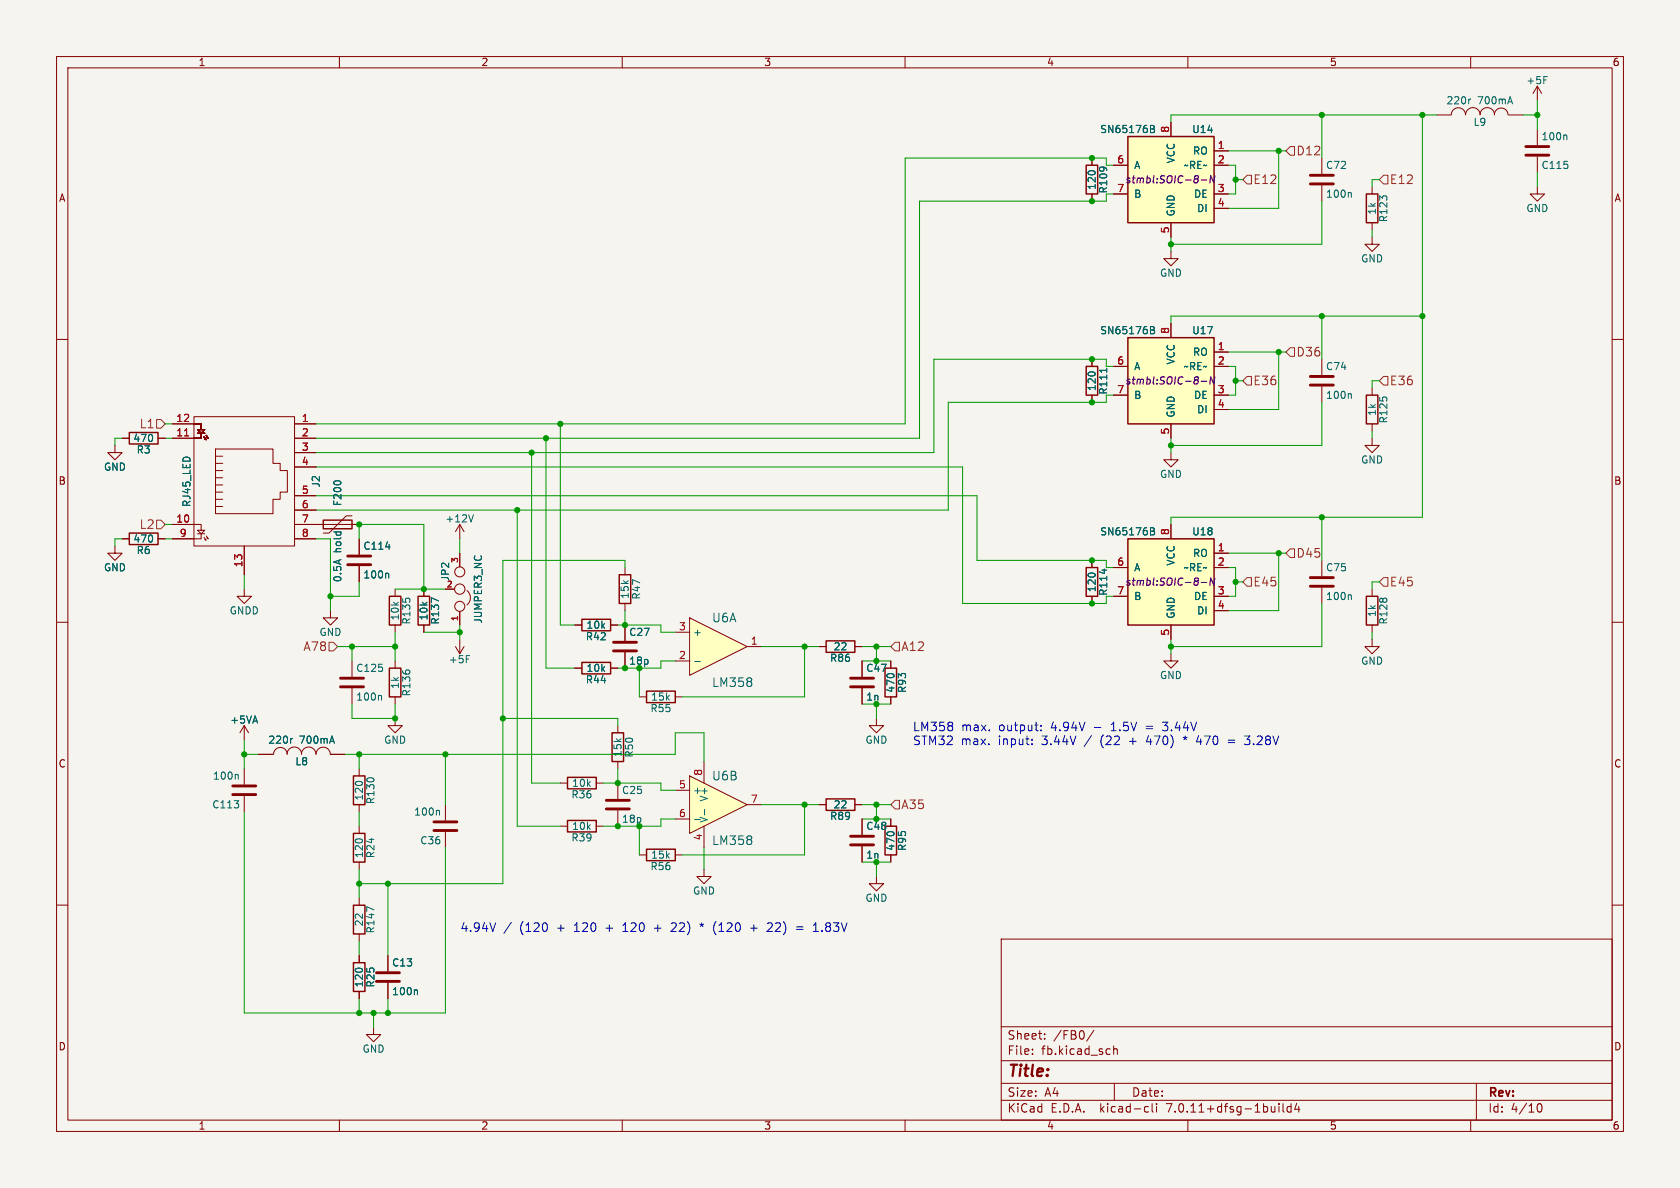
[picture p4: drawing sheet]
<svg xmlns="http://www.w3.org/2000/svg" width="297mm" height="210mm" viewBox="0 0 297 210" stroke-linecap="round" stroke-linejoin="round" font-family="sans-serif">
<path d="M0 0h297v210h-297z" fill="#f5f4ef" stroke="#f5f4ef" stroke-width=".18"/>
<g fill="none" stroke="#840000" stroke-width=".18">
<path d="M10 10h277v190h-277zM12 12h273v186h-273zM60 10v2M110 10v2M160 10v2M210 10v2M260 10v2M196.8 29.2h2.6M196.8 34.3h2.6M207 21.6v2.5M207 39.4v2.5M214.6 26.7h2.6"/>
<path d="M214.6 29.2h2.6M214.6 34.3h2.6M214.6 36.8h2.6M10 60h2M285 60h2M233.7 63.5v2.8M233.7 68.3v2.8M207 80v1.3h1.3l-1.3 1.3-1.3-1.3h1.3M10 110h2M62.2 116.8v2.8M69.8 104.1v1.3M69.8 110.5v1.3"/>
<path d="M69.8 116.8v1.3M74.9 104.1v1.3M74.9 110.5v1.3M101.6 118.1h1.3M101.6 110.5h1.3M107.9 118.1h1.3M107.9 110.5h1.3M110.5 110.5v2.8M110.5 115.3v2.8M157.5 116.8v1.3M285 110h2M62.2 121.7v2.8"/>
<path d="M69.8 123.2v1.3M113 123.2h1.3M119.4 123.2h1.2M154.9 127v1.3h1.3l-1.3 1.2-1.2-1.2h1.2M157.5 123.2v1.3M10 160h2M113 151.1h1.3M119.4 151.1h1.2M124.5 153.7v1.2h1.2l-1.2 1.3-1.3-1.3h1.3M144.8 142.2h1.2M151.1 142.2h1.3M154.9 154.9v1.3h1.3l-1.3 1.3-1.2-1.3h1.2"/>
<path d="M285 160h2M177 166h108v32h-108zM60 198v2M110 198v2M160 198v2M177 194.5h108M177 191.5h108M177 187.5h108M177 181.5h108M182.5 186.3v.1M182.5 185.5v.1M184.7 183.6v.1"/>
<path d="M184.7 182.8v.1M193.4 182.1l-1.3 2M196.9 184.9v1.5M196.9 185.5l.2-.1 .4 .1v.9M197 191.5v3M202.6 195.6l.4 .1M203 196.5l-.4 .1M203.7 195.1v1.3l.2 .2M204.5 195.1v.1M204.5 195.6v1M210 198v2M226.1 195.1v.1"/>
<path d="M226.1 195.6v1M226.8 195.1v1.3l.2 .2M228.2 195.7l-.4-.1-.3 .3v.4l.2 .2h.5M228.2 195.1v1.5M229.2 195l-.3 1.1h.9M229.6 195.6v1M260 198v2M261 191.5v6.5M271.7 195.7l.2-.5 .2-.1a.8 .8 0 0 1 .5 .7 .8 .8 0 0 1-.5 .8l-.2-.1-.2-.5"/>
</g>
<path d="M199.4 24.1h15.2v15.3h-15.2zM68.8 118.1h2.1v5.1h-2.1zM68.8 105.4h2.1v5.1h-2.1zM73.9 105.4h2v5.1h-2zM102.9 117.1h5v2h-5zM102.9 109.5h5v2h-5zM156.5 118.1h2v5.1h-2zM114.3 122.2h5.1v2h-5.1zM114.3 150.1h5.1v2h-5.1zM146 141.2h5.1v2.1h-5.1z" fill="none" stroke="#840000" stroke-width=".25"/>
<path d="M231.6 68.1h4.1M231.6 66.5h4.1M60.2 119.9h4.1M108.5 115.1h4M108.5 113.5h4M60.2 121.4h4.1" fill="none" stroke="#840000" stroke-width=".51"/>
<path d="M203.4 22.2l.6 .1 .1 .2-.3 .3M203.4 22.8h.4M203.8 22.8l.3 .2v.3l-.7 .1M238.7 69.6l.2 .2v.6M77.5 106.2l-1.2-.5v.8M67.3 122.9l.2 .2v.7" fill="none" stroke="#006464" stroke-width=".18"/>
<path d="M199.4 24.1h15.2v15.3h-15.2z" fill="#ffffc2" stroke="#ffffc2" stroke-width=".18"/>
<path d="M212.4 31.8h.9M214.8 31.1l-.2 1.2-.6-1.2-.1 1.2" fill="none" stroke="#840084" stroke-width=".18"/>
<path d="M121.9 137.2l10.2 5-10.2 5.1z" fill="#ffffc2"/>
<g fill="none" stroke="#840000" stroke-width=".18">
<path d="M193 27.9v1.3M193 34.3v1.3M271.8 22.9v2.8M271.8 27.7v2.8M207 57.2v2.5M20.3 78.7v1.3h1.3l-1.3 1.3-1.3-1.3h1.3M21.6 77.5h1.3M27.9 77.5h1.3M30.5 74.9h5.1v.5M34.3 73.7h17.8v22.8h-17.8zM34.9 76.6h1.3h-.6v.6M35.6 77v.5h-5.1"/>
<path d="M35.6 75.3v.6h-.7l.7 .7 .6-.7h-.6M36.1 77.2l.3 .5-.2-.1M36.4 77l.4 .5-.2-.2M38.1 79.4h10.2v2.5h1.2v1.3h1.3v3.8h-1.3v1.3h-1.2v2.5h-10.2zM52.1 74.9h3.8M52.1 77.5h3.8M196.8 64.8h2.6M196.8 69.9h2.6M207 74.9v2.6M214.6 62.2h2.6M214.6 64.8h2.6M214.6 69.9h2.6"/>
<path d="M214.6 72.4h2.6M20.3 96.5v1.3h1.3l-1.3 1.3-1.3-1.3h1.3M21.6 95.3h1.3M27.9 95.3h1.3M30.5 92.7h5.1v1M34.9 93.7h1.3l-.6 .7zM34.9 94.4h1.3M35.6 94.4v.9h-5.1M36.1 95l.3 .5-.2-.1M36.4 94.7l.4 .6-.2-.2M38.1 80.6h1.3M38.1 81.9h1.3"/>
<path d="M38.1 83.2h1.3M38.1 84.5h1.3M38.1 85.7h1.3M38.1 87h1.3M38.1 88.3h1.3M38.1 89.5h1.3M43.2 96.5v5.1M52.1 92.7h3.8M52.1 80h3.8M52.1 82.6h3.8M52.1 87.6h3.8M52.1 90.2h3.8"/>
<path d="M52.1 95.3h3.8M207 92.7v2.6M214.6 97.8h2.6M233.7 99.1v2.8M43.2 104.1v1.3h1.2l-1.2 1.3-1.3-1.3h1.3M58.4 108v1.2h1.3l-1.3 1.3-1.3-1.3h1.3M144.8 114.3h1.2M151.1 114.3h1.3M152.4 116.8v2.8M196.8 100.3h2.6M196.8 105.4h2.6M207 115.6v1.2h1.3l-1.3 1.3-1.3-1.3h1.3"/>
<path d="M207 110.5v2.5M214.6 100.3h2.6M214.6 105.4h2.6M214.6 108h2.6M233.7 103.9v2.8M242.6 113v1.3h1.2l-1.2 1.3-1.3-1.3h1.3M242.6 104.1v1.3M242.6 110.5v1.3M119.4 139.7h2.5M121.9 137.2l10.2 5-10.2 5.1zM124.5 134.6v3.8M152.4 121.7v2.8"/>
<path d="M63.5 158.8v1.2M119.4 144.8h2.5M124.5 146.1v3.8M132.1 142.2h2.5M152.4 144.8v2.8M152.4 149.6v2.8M157.5 144.8v1.3M157.5 151.1v1.3M63.5 165.1v1.3M63.5 168.9v1.3M63.5 175.3v1.2M68.6 168.9v2.8"/>
<path d="M68.6 173.7v2.8M66 181.6v1.3h1.3l-1.3 1.3-1.2-1.3h1.2"/>
</g>
<path d="M276.8 23.9l.2 .1v.7M203.4 57.7l.6 .2 .1 .2-.3 .2M203.4 58.3h.4M203.8 58.3l.3 .3v.3l-.7 .1M203.4 93.3l.6 .1 .1 .3-.3 .2M203.4 93.9h.4M203.8 93.9l.3 .2v.3l-.7 .2M238.7 105.1l.2 .2v.7M122.8 144.9h1M124.6 143.1v1M66.1 160.8l-1.3-.5v.8M73.6 175l.2 .2v.6" fill="none" stroke="#006464" stroke-width=".18"/>
<g fill="#ffffc2" stroke="#ffffc2" stroke-width=".18">
<path d="M199.4 59.7h15.2v15.2h-15.2z"/>
<path d="M199.4 95.3h15.2v15.2h-15.2z"/>
</g>
<path d="M192 29.2h2.1v5.1h-2.1zM199.4 59.7h15.2v15.2h-15.2zM22.9 76.5h5v2h-5zM22.9 94.2h5v2.1h-5zM199.4 95.3h15.2v15.2h-15.2zM146 113.3h5.1v2h-5.1zM241.6 105.4h2v5.1h-2zM156.5 146.1h2v5h-2zM62.5 160h2v5.1h-2zM62.5 170.2h2v5.1h-2z" fill="none" stroke="#840000" stroke-width=".25"/>
<path d="M212.4 67.4h.9M214.8 66.6l-.2 1.3-.6-1.3-.1 1.3M212.4 103h.9M214.8 102.2l-.2 1.2-.6-1.2-.1 1.2" fill="none" stroke="#840084" stroke-width=".18"/>
<path d="M269.7 25.9h4.1M269.7 27.4h4.1M150.4 119.9h4M231.6 103.6h4.1M231.6 102.1h4.1M150.4 121.4h4M150.4 149.4h4M150.4 147.8h4M66.5 173.5h4.1M66.5 172h4.1" fill="none" stroke="#840000" stroke-width=".51"/>
<path d="M32.6 77.1h.8" fill="none" stroke="#a90000" stroke-width=".18"/>
<path d="M121.9 109.2l10.2 5.1-10.2 5.1z" fill="#ffffc2"/>
<g fill="none" stroke="#840000" stroke-width=".18">
<path d="M271.8 15.2l-.8 1.3M271.8 15.2v2.6M271.8 15.2l.7 1.3M193 27.9v1.3M193 34.3v1.3M196.8 29.2h2.6M196.8 34.3h2.6M207 21.6v2.5M207 39.4v2.5M214.6 26.7h2.6M214.6 29.2h2.6M214.6 34.3h2.6"/>
<path d="M214.6 36.8h2.6M233.7 27.9v2.8M233.7 32.8v2.8M242.6 33v1.3M242.6 39.4v1.2M254 20.3h2.5M256.6 20.3a1.26 1.26 0 0 1 1.2-1.3 1.26 1.26 0 0 1 1.3 1.3M259.1 20.3a1.28 1.28 0 0 1 1.3-1.3 1.28 1.28 0 0 1 1.3 1.3M261.6 20.3a1.28 1.28 0 0 1 1.3-1.3 1.28 1.28 0 0 1 1.3 1.3M264.2 20.3a1.21 1.21 0 0 1 1.2-1.2 1.21 1.21 0 0 1 1.2 1.2M266.7 20.3h2.5M271.8 33v1.3h1.2l-1.2 1.3-1.3-1.3h1.3"/>
<path d="M207 44.5v1.2h1.3l-1.3 1.3-1.3-1.3h1.3M207 57.2v2.5M242.6 41.9v1.3h1.2l-1.2 1.3-1.3-1.3h1.3M21.6 77.5h1.3M27.9 77.5h1.3M30.5 77.5h3.8M30.5 74.9h3.8M52.1 77.5h3.8M52.1 74.9h3.8M193 63.5v1.3M193 69.9v1.2M196.8 64.8h2.6"/>
<path d="M196.8 69.9h2.6M207 74.9v2.6M214.6 62.2h2.6M214.6 64.8h2.6M214.6 69.9h2.6M214.6 72.4h2.6M242.6 77.5v1.2h1.2l-1.2 1.3-1.3-1.3h1.3M242.6 68.6v1.3M242.6 74.9v1.3M21.6 95.3h1.3M27.9 95.3h1.3M30.5 92.7h3.8"/>
<path d="M30.5 95.3h3.8M43.2 96.5v5.1M52.1 92.7h11.4M52.1 95.3h3.8M52.1 80h3.8M52.1 82.6h3.8M52.1 87.6h3.8M52.1 90.2h3.8M62.2 91.2h-1l-3 3h-1.1M63.5 95.3v2.7M81.3 92.7v2.6M81.3 97.8v2.4"/>
<path d="M81.3 92.7l-.8 1.3M81.3 92.7l.7 1.3M193 99.1v1.2M207 92.7v2.6M214.6 97.8h2.6M63.5 100.1v2.8M74.9 104.1v1.3M74.9 110.5v1.3M78.7 104.1h1.6M80.5 114.3l.8 1.3M81.3 108.1v2.4M81.3 113v2.6"/>
<path d="M82 114.3l-.7 1.3M82.5 104.4a1.63 1.63 0 0 1 0 2.5M101.6 110.5h1.3M101.6 118.1h1.3M107.9 110.5h1.3M107.9 118.1h1.3M110.5 100.3v1.3M110.5 106.7v1.3M110.5 110.5v2.8M110.5 115.3v2.8M119.4 116.8h2.5M119.4 111.8h2.5"/>
<path d="M121.9 109.2l10.2 5.1-10.2 5.1zM132.1 114.3h2.5M144.8 114.3h1.2M151.1 114.3h1.3M152.4 116.8v2.8M157.5 116.8v1.3M193 105.4v1.3M196.8 100.3h2.6M196.8 105.4h2.6M207 110.5v2.5M214.6 100.3h2.6M214.6 105.4h2.6"/>
<path d="M214.6 108h2.6M43.2 128.3v2.5M43.2 135.9v2.8M43.2 128.3l-.8 1.2M43.2 128.3l.7 1.2M45.7 133.4h2.6M48.4 133.3a1.21 1.21 0 0 1 1.2-1.2 1.21 1.21 0 0 1 1.2 1.2M50.7 133.3a1.27 1.27 0 0 1 1.3-1.2 1.27 1.27 0 0 1 1.3 1.2 1.3 1.3 0 0 1 1.3-1.2 1.3 1.3 0 0 1 1.3 1.2 1.26 1.26 0 0 1 1.2-1.2 1.26 1.26 0 0 1 1.3 1.2M58.4 133.4h2.6M63.5 135.9v1.3M69.8 127v1.3h1.3l-1.3 1.2-1.2-1.2h1.2M99.1 138.4h1.2"/>
<path d="M105.4 138.4h1.3M109.2 128.3v1.2M109.2 134.6v1.3M109.2 138.4v2.8M152.4 121.7v2.8M157.5 123.2v1.3M43.2 140.7v2.8M63.5 142.2v1.3M63.5 146.1v1.2M63.5 152.4v1.3M78.7 142.2v2.8M78.7 147.1v2.8"/>
<path d="M99.1 146.1h1.2M105.4 146.1h1.3M109.2 143.3v2.8M144.8 142.2h1.2M151.1 142.2h1.3M152.4 144.8v2.8M152.4 149.6v2.8M157.5 144.8v1.3M157.5 151.1v1.3M63.5 168.9v1.3M63.5 175.3v1.2M68.6 168.9v2.8"/>
<path d="M68.6 173.7v2.8"/>
<circle cx="81.3" cy="104.1" r=".91"/>
<circle cx="81.3" cy="101.1" r=".89"/>
<circle cx="81.3" cy="107.2" r=".89"/>
</g>
<g fill="none" stroke="#006464" stroke-width=".18">
<path d="M260 17.5l-.2 .1M272.9 13.5h.6M203.4 22.2l.6 .1 .1 .2-.3 .3M203.4 22.8h.4M203.8 22.8l.3 .2v.3l-.7 .1M238.7 34l.2 .2v.7M203.4 57.7l.6 .2 .1 .2-.3 .2M203.4 58.3h.4M203.8 58.3l.3 .3v.3l-.7 .1M195.7 65.1v.7M68.2 96.7h.8M83.7 91l-.4 1.3"/>
<path d="M203.4 93.3l.6 .1 .1 .3-.3 .2M203.4 93.9h.4M203.8 93.9l.3 .2v.3l-.7 .2M68.5 101.3l.2 .2v.7M77.5 106.2l-1.2-.5v.8M82.4 115.9h.6M122.8 116.9h1M195.2 100.6v.8M41.9 136.9l.2 .2v.6M51.7 130.5l-.2 .1M77.5 143.2l.2 .2v.7M73.6 175l.2 .2v.6"/>
</g>
<path d="M241.6 34.3h2v5.1h-2zM192 64.8h2.1v5.1h-2.1zM241.6 69.9h2v5h-2zM57.1 91.9h5.1v1.6h-5.1zM109.5 101.6h2v5.1h-2zM192 100.3h2.1v5.1h-2.1zM62.5 137.2h2v5h-2zM100.3 137.4h5.1v2h-5.1zM108.2 129.5h2v5.1h-2zM62.5 147.3h2v5.1h-2zM100.3 145h5.1v2.1h-5.1z" fill="none" stroke="#840000" stroke-width=".25"/>
<path d="M231.6 32.5h4.1M231.6 31h4.1M61.5 99.8h4M61.5 98.3h4M41.1 138.9h4.1M41.1 140.5h4.1M76.7 145.3h4.1M76.7 146.8h4.1M107.2 143h4.1M107.2 141.5h4.1" fill="none" stroke="#840000" stroke-width=".51"/>
<g fill="none" stroke="#725600" stroke-width=".18">
<path d="M220.5 31h.7v1.5h-.7l-.8-.7zM228.1 25.9h.8v1.5h-.8l-.8-.7zM244.6 31h.8v1.5h-.8l-.8-.7zM27.7 74.2h.7l.8 .7-.8 .8h-.7zM220.5 66.5h.7v1.6h-.7l-.8-.8zM227.3 62.2l.8-.7h.8v1.5h-.8zM244.6 66.5h.8v1.6h-.8l-.8-.8zM27.7 91.9h.7l.8 .8-.8 .8h-.7zM228.1 97h.8v1.6h-.8l-.8-.8zM58.2 113.5h.7l.8 .8-.8 .8h-.7zM158.2 113.5h.8v1.6h-.8l-.7-.8zM220.5 102.1h.7v1.5h-.7l-.8-.7z"/>
<path d="M243.8 102.9l.8-.8h.8v1.5h-.8zM158.2 141.5h.8v1.5h-.8l-.7-.8z"/>
</g>
<g fill="none" stroke="#0000c2" stroke-width=".18">
<path d="M182.4 131.5v.1M182.4 130.7v.1M184 129v.2M184 128.2v.2M205.5 127.7h1M205.5 129l.2 .2M209.1 130.3l.4 .2-.2 .3M211.9 130l-.4 1.1h1M217.1 130.8h1.2M217.1 131.3h1.2M220 130.1h1l-.5 .6 .3 .1M220 131.5l.2 .1h.6"/>
<path d="M87.6 163.1l-.5 1.6M90.4 163.1l-1.3 1.9M118.9 163.1l-.2 .2M119.5 163.8l-.9 .9h1M123.7 163.3l.4 .2M124.1 163.1v.4M124.1 163.5l-.3 .3M124.1 163.5l.2 .3M124.4 163.3l-.3 .2M126.6 162.9a1.75 1.75 0 0 0 0 2.3M132.7 164.1h1.1M135.7 163.2l.5-.1 .3 .2"/>
<path d="M136.5 163.8l-.9 .9h.9M140.8 163.9h1.2M140.8 164.3h1.2M143.8 164.7h.9M143.8 163.6l.4-.5v1.6"/>
</g>
<g fill="none" stroke="#009600" stroke-width=".18">
<path d="M271.8 17.8v5.1M196.8 29.2h-1.2v-1.3h-35.6v47h-104.1M196.8 34.3h-1.2v1.3h-33v41.9h-106.7M217.2 29.2h1.2v5.1h-1.2M217.2 26.7h10.1M218.4 31.8h1.3M226.1 26.7v10.1h-8.9M233.7 20.3v7.6M233.7 35.6v7.6h-26.7M243.8 31.8h-1.2v1.2M251.5 20.3v71.1h-44.5v1.3M254 20.3h-47v1.3"/>
<path d="M269.2 20.3h2.6M271.8 30.5v2.5M207 41.9v2.6M233.7 55.9v7.6M242.6 40.6v1.3M251.5 55.9h-44.5v1.3M21.6 77.5h-1.3v1.2M29.2 74.9h1.3M29.2 77.5h1.3M96.5 77.5v40.6h5.1M99.1 74.9v35.6h2.5M196.8 69.9h-1.2v1.2h-28v19.1h-111.7"/>
<path d="M196.8 64.8h-1.2v-1.3h-30.5v16.5h-109.2M207 77.5v2.5M217.2 64.8h1.2v5.1h-1.2M217.2 62.2h10.1M218.4 67.3h1.3M226.1 62.2v10.2h-8.9M233.7 71.1v7.6h-26.7M242.6 76.2v1.3M243.8 67.3h-1.2v1.3M21.6 95.3h-1.3v1.2M29.2 95.3h1.3M29.2 92.7h1.3"/>
<path d="M55.9 87.6h116.8v11.5h22.9v1.2h1.2M55.9 82.6h114.3v24.1h25.4v-1.3h1.2M55.9 95.3h2.5v12.7M63.5 95.3v-2.6h11.4v11.4M81.3 95.3v2.5M91.4 90.2v55.9h7.7M94 80v58.4h5.1M217.2 97.8h10.1M226.1 97.8v10.2h-8.9M233.7 91.4v7.7M43.2 101.6v2.5M59.7 114.3h10.1"/>
<path d="M62.2 114.3v2.5M63.5 102.9v2.5h-5.1M69.8 104.1h8.9M69.8 111.8v5M74.9 111.8h6.4M81.3 110.5v2.5M109.2 110.5h7.6v1.3h2.6M110.5 100.3v-1.2h-21.6v57.1h-25.4M110.5 108v2.5M113 118.1v5.1M119.4 116.8h-2.6v1.3h-7.6M134.6 114.3h10.2"/>
<path d="M142.2 114.3v8.9h-21.6M152.4 114.3h5.1M152.4 116.8h5.1M154.9 114.3v2.5M207 113v2.6M217.2 100.3h1.2v5.1h-1.2M218.4 102.9h1.3M233.7 106.7v7.6h-26.7M242.6 111.8v1.2M243.8 102.9h-1.2v1.2M43.2 133.4h2.5M43.2 130.8v5.1"/>
<path d="M61 133.4h58.4v-3.9h5.1v5.1M62.2 124.5v2.5h7.6v-2.5M63.5 133.4v2.5M78.7 133.4v8.8M88.9 127h20.3v1.3M106.7 138.4h10.1v1.3h2.6M109.2 135.9v2.5M152.4 124.5h5.1M154.9 124.5v2.5M43.2 143.5v35.6h35.5v-29.2M63.5 143.5v2.6M63.5 153.7v5.1"/>
<path d="M68.6 156.2v12.7M113 146.1v5M119.4 144.8h-2.6v1.3h-10.1M124.5 149.9v3.8M134.6 142.2h10.2M142.2 142.2v8.9h-21.6M152.4 144.8h5.1M152.4 142.2h5.1M152.4 152.4h5.1M154.9 142.2v2.6M154.9 152.4v2.5M63.5 166.4v2.5"/>
<path d="M63.5 176.5v2.6M66 179.1v2.5M68.6 176.5v2.6"/>
</g>
<path d="M32.6 77.1h.8" fill="none" stroke="#a90000" stroke-width=".18"/>
<path d="M212.4 31.8h.9M214.8 31.1l-.2 1.2-.6-1.2-.1 1.2M212.4 67.4h.9M214.8 66.6l-.2 1.3-.6-1.3-.1 1.3M212.4 103h.9M214.8 102.2l-.2 1.2-.6-1.2-.1 1.2" fill="none" stroke="#840084" stroke-width=".18"/>
<g fill="#009600" stroke="#009600" stroke-width=".18">
<circle cx="69.8" cy="114.3" r=".46"/>
<circle cx="81.3" cy="111.8" r=".46"/>
<circle cx="63.5" cy="92.7" r=".46"/>
<circle cx="74.9" cy="104.1" r=".46"/>
<circle cx="113" cy="146.1" r=".46"/>
<circle cx="109.2" cy="146.1" r=".46"/>
<circle cx="109.2" cy="138.4" r=".46"/>
<circle cx="69.8" cy="127" r=".46"/>
<circle cx="88.9" cy="127" r=".46"/>
<circle cx="63.5" cy="133.4" r=".46"/>
<circle cx="78.7" cy="133.4" r=".46"/>
<circle cx="68.6" cy="156.2" r=".46"/>
<circle cx="63.5" cy="156.2" r=".46"/>
<circle cx="154.9" cy="144.8" r=".46"/>
<circle cx="142.2" cy="142.2" r=".46"/>
<circle cx="154.9" cy="142.2" r=".46"/>
<circle cx="110.5" cy="118.1" r=".46"/>
<circle cx="154.9" cy="152.4" r=".46"/>
<circle cx="154.9" cy="124.5" r=".46"/>
<circle cx="154.9" cy="116.8" r=".46"/>
<circle cx="142.2" cy="114.3" r=".46"/>
<circle cx="154.9" cy="114.3" r=".46"/>
<circle cx="110.5" cy="110.5" r=".46"/>
<circle cx="94" cy="80" r=".46"/>
<circle cx="91.4" cy="90.2" r=".46"/>
<circle cx="99.1" cy="74.9" r=".46"/>
<circle cx="96.5" cy="77.5" r=".46"/>
<circle cx="68.6" cy="179.1" r=".46"/>
<circle cx="66" cy="179.1" r=".46"/>
<circle cx="63.5" cy="179.1" r=".46"/>
<circle cx="43.2" cy="133.4" r=".46"/>
<circle cx="58.4" cy="105.4" r=".46"/>
<circle cx="62.2" cy="114.3" r=".46"/>
<circle cx="207" cy="114.3" r=".46"/>
<circle cx="218.4" cy="102.9" r=".46"/>
<circle cx="226.1" cy="97.8" r=".46"/>
<circle cx="233.7" cy="55.9" r=".46"/>
<circle cx="233.7" cy="91.4" r=".46"/>
<circle cx="207" cy="78.7" r=".46"/>
<circle cx="226.1" cy="62.2" r=".46"/>
<circle cx="218.4" cy="67.3" r=".46"/>
<circle cx="218.4" cy="31.8" r=".46"/>
<circle cx="207" cy="43.2" r=".46"/>
<circle cx="226.1" cy="26.7" r=".46"/>
<circle cx="193" cy="27.9" r=".46"/>
<circle cx="193" cy="106.7" r=".46"/>
<circle cx="193" cy="99.1" r=".46"/>
<circle cx="193" cy="35.6" r=".46"/>
<circle cx="193" cy="63.5" r=".46"/>
<circle cx="193" cy="71.1" r=".46"/>
<circle cx="251.5" cy="20.3" r=".46"/>
<circle cx="233.7" cy="20.3" r=".46"/>
<circle cx="271.8" cy="20.3" r=".46"/>
<circle cx="251.5" cy="55.9" r=".46"/>
</g>
<text font-size="2.8" fill="#840000" x="178" y="190.9">Title:</text>
<g font-size="2.1" fill="#725600">
<text x="229.1" y="27.7">D12</text>
<text x="221.5" y="32.7">E12</text>
<text x="245.6" y="32.7">E12</text>
<text x="229.1" y="63.2">D36</text>
<text x="221.5" y="68.3">E36</text>
<text x="245.6" y="68.3">E36</text>
<text x="24.6" y="75.9">L1</text>
<text x="24.6" y="93.7">L2</text>
<text x="229.1" y="98.8">D45</text>
<text x="221.5" y="103.9">E45</text>
<text x="245.6" y="103.9">E45</text>
<text x="53.6" y="115.3">A78</text>
<text x="159.2" y="115.3">A12</text>
<text x="159.2" y="143.2">A35</text>
</g>
<g font-size="2.1" fill="#006464">
<text x="125.8" y="110.2">U6A</text>
<text x="125.8" y="121.6">LM358</text>
<text x="125.8" y="138.2">U6B</text>
<text x="125.8" y="149.6">LM358</text>
</g>
<g font-size="2.1" fill="#0000c2">
<text x="161.3" y="129.4">LM358</text>
<text x="161.3" y="131.8">STM32</text>
<text x="169.9" y="131.8">max.</text>
<text x="169.9" y="129.4">max.</text>
<text x="176.5" y="131.8">input:</text>
<text x="176.6" y="129.4">output:</text>
<text x="184.3" y="131.8">3.44V</text>
<text x="185.9" y="129.4">4.94V</text>
<text x="192" y="131.8">/</text>
<text x="193.6" y="129.4">-</text>
<text x="194.9" y="131.8">(22</text>
<text x="196.8" y="129.4">1.5V</text>
<text x="200.2" y="131.8">+</text>
<text x="203.1" y="129.4">=</text>
<text x="203.4" y="131.8">470)</text>
<text x="206.3" y="129.4">3.44V</text>
<text x="210" y="131.8">*</text>
<text x="212.5" y="131.8">470</text>
<text x="221.4" y="131.8">3.28V</text>
<text x="81.3" y="164.9">4.94V</text>
<text x="91.9" y="164.9">(120</text>
<text x="98.6" y="164.9">+</text>
<text x="101.8" y="164.9">120</text>
<text x="107.4" y="164.9">+</text>
<text x="110.6" y="164.9">120</text>
<text x="116.3" y="164.9">+</text>
<text x="119.5" y="164.9">22)</text>
<text x="127.2" y="164.9">(120</text>
<text x="133.9" y="164.9">+</text>
<text x="137.1" y="164.9">22)</text>
<text x="145.5" y="164.9">1.83V</text>
</g>
<g font-size="2.1" fill="#840000">
<text x="178" y="184">Sheet:</text>
<text x="186.2" y="184">/FB0/</text>
<text x="178" y="186.7">File:</text>
<text x="184.1" y="186.7">fb.kicad_sch</text>
<text x="178" y="196.9">KiCad</text>
<text x="178" y="194.1">Size:</text>
<text x="184.7" y="194.1">A4</text>
<text x="185.7" y="196.9">E.D.A.</text>
<text x="194.6" y="196.9">kicad-cli</text>
<text x="200" y="194.1">Date:</text>
<text x="206.5" y="196.9">7.0.11+dfsg-1build4</text>
<text x="263" y="194.3">Rev:</text>
<text x="263" y="196.9">Id:</text>
<text x="267.1" y="196.9">4/10</text>
</g>
<g font-size="1.8" fill="#840000">
<text x="35" y="11.9">1</text>
<text x="85" y="11.9">2</text>
<text x="135" y="11.9">3</text>
<text x="185" y="11.9">4</text>
<text x="235" y="11.9">5</text>
<text x="285" y="11.9">6</text>
<text x="10.3" y="35.9">A</text>
<text x="285.3" y="35.9">A</text>
<text x="10.3" y="85.9">B</text>
<text x="285.3" y="85.9">B</text>
<text x="10.3" y="135.9">C</text>
<text x="285.3" y="135.9">C</text>
<text x="10.3" y="185.9">D</text>
<text x="285.3" y="185.9">D</text>
<text x="35" y="199.9">1</text>
<text x="85" y="199.9">2</text>
<text x="135" y="199.9">3</text>
<text x="185" y="199.9">4</text>
<text x="235" y="199.9">5</text>
<text x="285" y="199.9">6</text>
</g>
<g font-size="1.8" fill="#006464">
<text x="269.7" y="15.1">+5F</text>
<text x="194.4" y="23.7">SN65176B</text>
<text x="210.7" y="23.7">U14</text>
<text x="255.6" y="18.6">220r</text>
<text x="260.4" y="22.5">L9</text>
<text x="261.2" y="18.6">700mA</text>
<text x="207.9" y="29" transform="rotate(-90 207.9 29)">VCC</text>
<text x="210.8" y="27.5">RO</text>
<text x="272.4" y="25">100n</text>
<text x="193.9" y="33.7" transform="rotate(-90 193.9 33.7)">120</text>
<text x="195.9" y="34.3" transform="rotate(-90 195.9 34.3)">R109</text>
<text x="200.4" y="30.1">A</text>
<text x="200.4" y="35.2">B</text>
<text x="209.2" y="30.1">~RE~</text>
<text x="211" y="35.2">DE</text>
<text x="234.3" y="35.2">100n</text>
<text x="234.3" y="30.1">C72</text>
<text x="272.4" y="30.1">C115</text>
<text x="207.9" y="38.4" transform="rotate(-90 207.9 38.4)">GND</text>
<text x="211.5" y="37.7">DI</text>
<text x="243.4" y="38.1" transform="rotate(-90 243.4 38.1)">1k</text>
<text x="245.5" y="39.4" transform="rotate(-90 245.5 39.4)">R123</text>
<text x="269.7" y="37.7">GND</text>
<text x="240.5" y="46.6">GND</text>
<text x="205" y="49.1">GND</text>
<text x="194.4" y="59.3">SN65176B</text>
<text x="210.7" y="59.3">U17</text>
<text x="200.4" y="65.6">A</text>
<text x="207.9" y="64.5" transform="rotate(-90 207.9 64.5)">VCC</text>
<text x="209.2" y="65.6">~RE~</text>
<text x="210.8" y="63.1">RO</text>
<text x="234.3" y="65.6">C74</text>
<text x="193.9" y="69.2" transform="rotate(-90 193.9 69.2)">120</text>
<text x="195.9" y="69.9" transform="rotate(-90 195.9 69.9)">R111</text>
<text x="200.4" y="70.7">B</text>
<text x="211" y="70.7">DE</text>
<text x="234.3" y="70.7">100n</text>
<text x="207.9" y="73.9" transform="rotate(-90 207.9 73.9)">GND</text>
<text x="211.5" y="73.3">DI</text>
<text x="243.4" y="73.6" transform="rotate(-90 243.4 73.6)">1k</text>
<text x="245.5" y="74.9" transform="rotate(-90 245.5 74.9)">R125</text>
<text x="18.3" y="83.4">GND</text>
<text x="23.5" y="78.3">470</text>
<text x="24.1" y="80.4">R3</text>
<text x="240.5" y="82.1">GND</text>
<text x="33.9" y="89.7" transform="rotate(-90 33.9 89.7)">RJ45_LED</text>
<text x="56.7" y="86.3" transform="rotate(-90 56.7 86.3)">J2</text>
<text x="60.6" y="89.6" transform="rotate(-90 60.6 89.6)">F200</text>
<text x="205" y="84.7">GND</text>
<text x="78.6" y="92.6">+12V</text>
<text x="194.4" y="94.8">SN65176B</text>
<text x="210.7" y="94.8">U18</text>
<text x="18.3" y="101.2">GND</text>
<text x="23.5" y="96.1">470</text>
<text x="24.1" y="98.1">R6</text>
<text x="60.6" y="97.7" transform="rotate(-90 60.6 97.7)">hold</text>
<text x="64.1" y="97.4">C114</text>
<text x="200.4" y="101.2">A</text>
<text x="207.9" y="100.1" transform="rotate(-90 207.9 100.1)">VCC</text>
<text x="209.2" y="101.2">~RE~</text>
<text x="210.8" y="98.7">RO</text>
<text x="234.3" y="101.2">C75</text>
<text x="60.6" y="103" transform="rotate(-90 60.6 103)">0.5A</text>
<text x="64.1" y="102.5">100n</text>
<text x="79.6" y="102.9" transform="rotate(-90 79.6 102.9)">JP2</text>
<text x="111.4" y="106" transform="rotate(-90 111.4 106)">15k</text>
<text x="113.4" y="106.1" transform="rotate(-90 113.4 106.1)">R47</text>
<text x="193.9" y="104.8" transform="rotate(-90 193.9 104.8)">120</text>
<text x="195.9" y="105.4" transform="rotate(-90 195.9 105.4)">R114</text>
<text x="200.4" y="106.3">B</text>
<text x="211" y="106.3">DE</text>
<text x="234.3" y="106.3">100n</text>
<text x="40.5" y="108.8">GNDD</text>
<text x="56.4" y="112.6">GND</text>
<text x="70.7" y="109.8" transform="rotate(-90 70.7 109.8)">10k</text>
<text x="72.7" y="110.5" transform="rotate(-90 72.7 110.5)">R135</text>
<text x="75.8" y="109.8" transform="rotate(-90 75.8 109.8)">10k</text>
<text x="77.8" y="110.5" transform="rotate(-90 77.8 110.5)">R137</text>
<text x="85.4" y="110.3" transform="rotate(-90 85.4 110.3)">JUMPER3_NC</text>
<text x="103.5" y="113.4">R42</text>
<text x="103.6" y="111.4">10k</text>
<text x="111.1" y="112.6">C27</text>
<text x="122.4" y="112.6">+</text>
<text x="207.9" y="109.5" transform="rotate(-90 207.9 109.5)">GND</text>
<text x="211.5" y="108.8">DI</text>
<text x="243.4" y="109.2" transform="rotate(-90 243.4 109.2)">1k</text>
<text x="245.5" y="110.5" transform="rotate(-90 245.5 110.5)">R128</text>
<text x="62.9" y="119">C125</text>
<text x="79.2" y="117.4">+5F</text>
<text x="103.6" y="119">10k</text>
<text x="146.6" y="117.2">R86</text>
<text x="147.3" y="115.2">22</text>
<text x="153" y="119">C47</text>
<text x="240.5" y="117.7">GND</text>
<text x="62.9" y="124.1">100n</text>
<text x="70.7" y="121.9" transform="rotate(-90 70.7 121.9)">1k</text>
<text x="72.7" y="123.2" transform="rotate(-90 72.7 123.2)">R136</text>
<text x="103.5" y="121">R44</text>
<text x="115" y="124.1">15k</text>
<text x="153" y="124.1">1n</text>
<text x="158.3" y="122.6" transform="rotate(-90 158.3 122.6)">470</text>
<text x="160.4" y="122.6" transform="rotate(-90 160.4 122.6)">R93</text>
<text x="205" y="120.2">GND</text>
<text x="40.6" y="128.1">+5VA</text>
<text x="47.3" y="131.7">220r</text>
<text x="52.9" y="131.7">700mA</text>
<text x="67.8" y="131.7">GND</text>
<text x="114.9" y="126.1">R55</text>
<text x="152.9" y="131.7">GND</text>
<text x="52.1" y="135.5">L8</text>
<text x="110.1" y="133.9" transform="rotate(-90 110.1 133.9)">15k</text>
<text x="112.1" y="134" transform="rotate(-90 112.1 134)">R50</text>
<text x="37.4" y="143.1">C113</text>
<text x="37.6" y="138">100n</text>
<text x="64.4" y="141.6" transform="rotate(-90 64.4 141.6)">120</text>
<text x="66.4" y="142.3" transform="rotate(-90 66.4 142.3)">R130</text>
<text x="100.9" y="141.3">R36</text>
<text x="101" y="139.3">10k</text>
<text x="109.9" y="140.6">C25</text>
<text x="122.4" y="140.6">+</text>
<text x="125.3" y="141.8" transform="rotate(-90 125.3 141.8)">V+</text>
<text x="147.3" y="143.1">22</text>
<text x="73.1" y="144.4">100n</text>
<text x="74.2" y="149.5">C36</text>
<text x="100.9" y="148.9">R39</text>
<text x="101" y="146.9">10k</text>
<text x="109.9" y="145.6">18p</text>
<text x="125.3" y="145.5" transform="rotate(-90 125.3 145.5)">V-</text>
<text x="146.6" y="145.1">R89</text>
<text x="153" y="146.9">C48</text>
<text x="64.4" y="151.8" transform="rotate(-90 64.4 151.8)">120</text>
<text x="66.4" y="151.8" transform="rotate(-90 66.4 151.8)">R24</text>
<text x="114.9" y="154">R56</text>
<text x="115" y="152">15k</text>
<text x="153" y="152">1n</text>
<text x="158.3" y="150.5" transform="rotate(-90 158.3 150.5)">470</text>
<text x="160.4" y="150.5" transform="rotate(-90 160.4 150.5)">R95</text>
<text x="122.4" y="158.3">GND</text>
<text x="152.9" y="159.6">GND</text>
<text x="64.4" y="163.9" transform="rotate(-90 64.4 163.9)">22</text>
<text x="66.4" y="165.1" transform="rotate(-90 66.4 165.1)">R147</text>
<text x="69.2" y="171">C13</text>
<text x="64.4" y="174.6" transform="rotate(-90 64.4 174.6)">120</text>
<text x="66.4" y="174.7" transform="rotate(-90 66.4 174.7)">R25</text>
<text x="69.2" y="176.1">100n</text>
<text x="64" y="186.3">GND</text>
</g>
<g font-size="1.8" fill="#a90000">
<text x="206.8" y="23.6" transform="rotate(-90 206.8 23.6)">8</text>
<text x="197.4" y="29">6</text>
<text x="215.2" y="26.4">1</text>
<text x="215.2" y="29">2</text>
<text x="197.4" y="34">7</text>
<text x="215.2" y="34">3</text>
<text x="206.8" y="41.3" transform="rotate(-90 206.8 41.3)">5</text>
<text x="215.2" y="36.6">4</text>
<text x="206.8" y="59.1" transform="rotate(-90 206.8 59.1)">8</text>
<text x="197.4" y="64.5">6</text>
<text x="215.2" y="62">1</text>
<text x="215.2" y="64.5">2</text>
<text x="197.4" y="69.6">7</text>
<text x="215.2" y="69.6">3</text>
<text x="31.1" y="77.2">11</text>
<text x="31.1" y="74.7">12</text>
<text x="53.3" y="74.7">1</text>
<text x="53.3" y="77.2">2</text>
<text x="206.8" y="76.9" transform="rotate(-90 206.8 76.9)">5</text>
<text x="215.2" y="72.1">4</text>
<text x="53.3" y="79.8">3</text>
<text x="53.3" y="82.3">4</text>
<text x="53.3" y="87.4">5</text>
<text x="53.3" y="89.9">6</text>
<text x="31.1" y="92.5">10</text>
<text x="31.7" y="95">9</text>
<text x="53.3" y="92.5">7</text>
<text x="53.3" y="95">8</text>
<text x="206.8" y="94.7" transform="rotate(-90 206.8 94.7)">8</text>
<text x="42.9" y="100.4" transform="rotate(-90 42.9 100.4)">13</text>
<text x="197.4" y="100.1">6</text>
<text x="215.2" y="97.5">1</text>
<text x="215.2" y="100.1">2</text>
<text x="197.4" y="105.2">7</text>
<text x="215.2" y="105.2">3</text>
<text x="215.2" y="107.7">4</text>
<text x="119.9" y="111.5">3</text>
<text x="206.8" y="112.5" transform="rotate(-90 206.8 112.5)">5</text>
<text x="119.9" y="116.6">2</text>
<text x="132.6" y="114">1</text>
<text x="124.2" y="137.2" transform="rotate(-90 124.2 137.2)">8</text>
<text x="119.9" y="139.4">5</text>
<text x="132.6" y="142">7</text>
<text x="119.9" y="144.5">6</text>
<text x="124.2" y="148.7" transform="rotate(-90 124.2 148.7)">4</text>
</g>
<g font-size="1.8" fill="#840084">
<text x="198.8" y="32.6">stmbl:SOIC-8-N</text>
<text x="198.8" y="68.2">stmbl:SOIC-8-N</text>
<text x="198.8" y="103.7">stmbl:SOIC-8-N</text>
</g>
<text font-size="1.8" fill="#009600" x="111.1" y="117.7">18p</text>
<g font-size="1.4" fill="#a90000">
<text x="81" y="99.6" transform="rotate(-90 81 99.6)">3</text>
<text x="78.9" y="103.9">2</text>
<text x="81" y="109.9" transform="rotate(-90 81 109.9)">1</text>
</g>
</svg>
